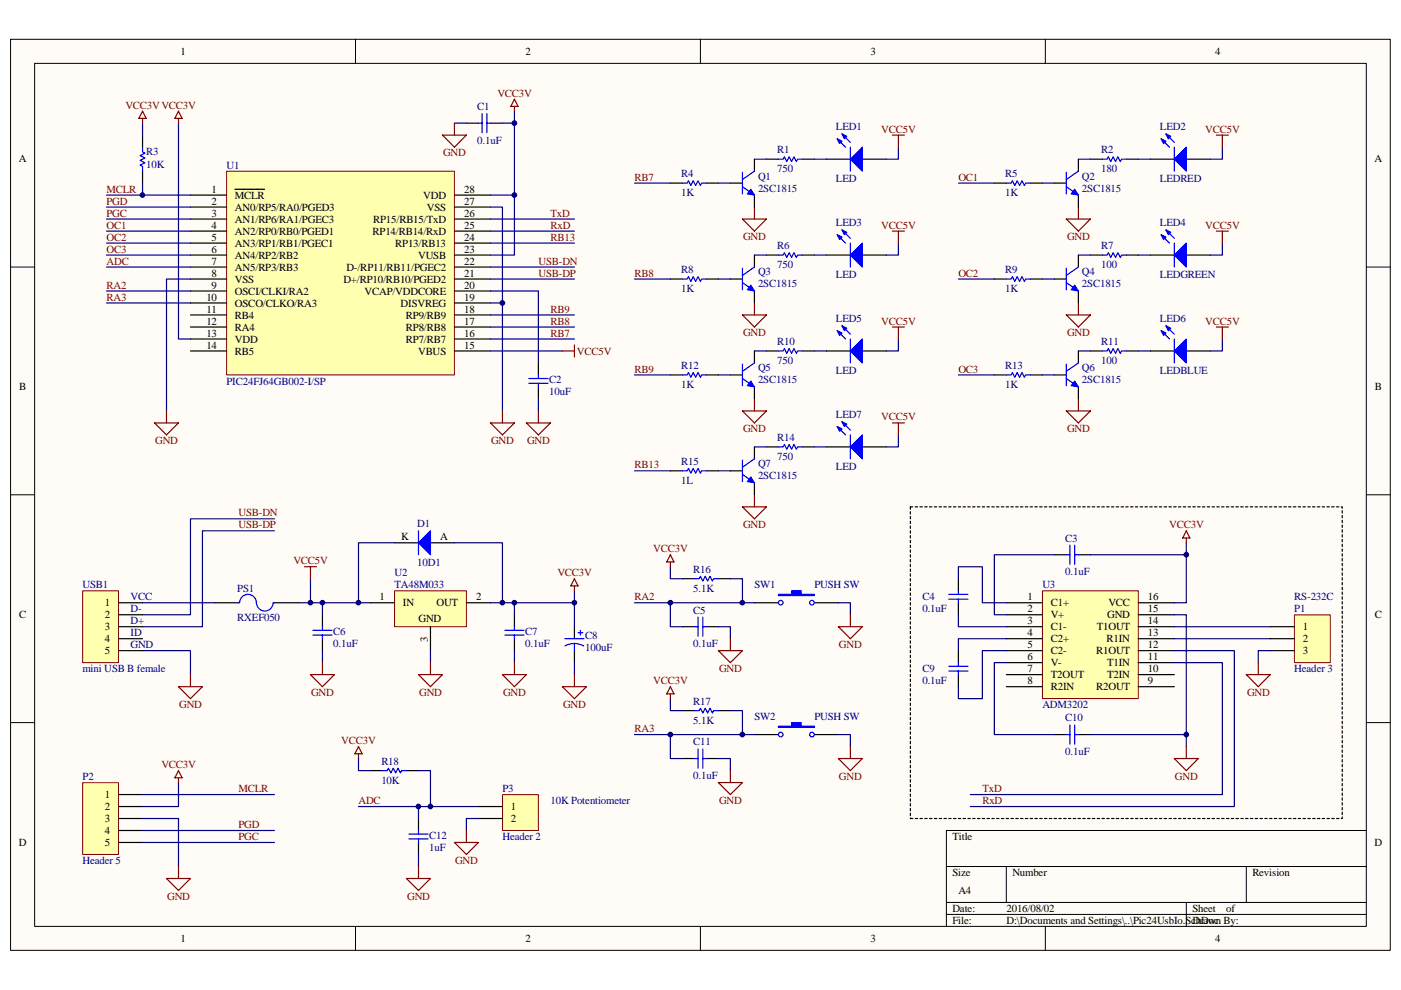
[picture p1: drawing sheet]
<svg xmlns="http://www.w3.org/2000/svg" width="297mm" height="210mm" viewBox="0 0 297 210" stroke-linecap="round" stroke-linejoin="round" font-family="sans-serif">
<path d="M2.3 8.4h292.5v193.2h-292.5z" fill="#fffcf8"/>
<path d="M2.2 8.3h292.6v193.3h-292.6z" fill="none" stroke="#000" stroke-width=".21"/>
<path d="M7.4 13.5h282.3v183h-282.3z" fill="#fffcf8"/>
<g fill="none" stroke="#000" stroke-width=".21">
<path d="M7.3 13.4h282.4v183.1h-282.4zM75.4 8.3v5.1M148.5 8.3v5.1M221.6 8.3v5.1M2.2 56.6h5.1M289.7 56.6h5.1M2.2 104.9h5.1M289.7 104.9h5.1M2.2 153.3h5.1M289.7 153.3h5.1M289.7 176.1h-89v20.4M75.4 196.5v5.1"/>
<path d="M148.5 196.5v5.1M200.7 183.8h89M200.7 191.4h89M200.7 194h89M213.4 183.8v7.6M221.6 196.5v5.1M251.5 191.4v5.1M264.2 183.8v7.6"/>
</g>
<path d="M17.5 166h7.6v15.2h-7.6z" fill="#ffffb0"/>
<path d="M17.5 166h7.6v15.2h-7.6z" fill="none" stroke="#800000" stroke-width=".21"/>
<g fill="none" stroke="#000" stroke-width=".25">
<path d="M30.2 28.7v2.5M30.2 36.3v2.5M98.9 26.1h2.5M104 26.1h2.5M142.1 38.8h2.6M149.8 38.8h2.5M162.5 33.8h2.5M170.1 33.8h2.6M175.2 33.8h5.1M182.8 33.8h5.1M142.1 59.2h2.6M149.8 59.2h2.5"/>
<path d="M162.5 54.1h2.5M170.1 54.1h2.6M175.2 54.1h5.1M182.8 54.1h5.1M114.1 77v2.5M142.1 79.5h2.6M149.8 79.5h2.5M162.5 74.4h2.5M170.1 74.4h2.6M175.2 74.4h5.1M182.8 74.4h5.1M114.1 82.1v2.5"/>
<path d="M144.7 122.7h2.5M144.7 132.9h2.5M149.8 132.9h2.5M152.3 122.7h2.6M160 127.8h5M172.7 127.8h5.1M144.7 150.7h2.5M152.3 150.7h2.6M160 155.8h5M172.7 155.8h5.1M25.1 168.5h5.1M25.1 171.1h5.1"/>
<path d="M25.1 173.6h5.1M25.1 176.1h5.1M25.1 178.7h5.1M144.7 160.9h2.5M149.8 160.9h2.5"/>
</g>
<g fill="none" stroke="#000080" stroke-width=".25">
<path d="M30.2 26.1v2.6M30.2 38.8v2.6M37.8 26.1v45.8h2.6M96.3 26.1h2.6M109.1 23.6v17.8M134.5 38.8h7.6M152.3 38.8h2.6M160 33.8h2.5M172.7 33.8h2.5M190.5 31.2v2.6h-2.6M22.6 54.1h17.8M22.6 46.5h17.8"/>
<path d="M22.6 43.9h17.8M22.6 41.4h17.8M22.6 49h17.8M22.6 51.6h17.8M40.4 59.2h-5.1v28M104 43.9h2.5v43.3M134.5 59.2h7.6M152.3 59.2h2.6M160 54.1h2.5M172.7 54.1h2.5M190.5 51.6v2.5h-2.6M22.6 61.7h17.8"/>
<path d="M22.6 64.3h17.8M104 61.7h10.1v15.3M104 66.8h17.8M134.5 79.5h7.6M152.3 79.5h2.6M160 74.4h2.5M172.7 74.4h2.5M190.5 71.9v2.5h-2.6M114.1 84.6v2.6M134.5 127.8h25.5M142.1 127.8v5.1h2.6M142.1 120.2v2.5h2.6"/>
<path d="M152.3 132.9h2.6v2.6M154.9 122.7h2.5v5.1M177.8 127.8h2.5v2.6M134.5 155.8h25.5M142.1 155.8v5.1h2.6M142.1 148.2v2.5h2.6M154.9 150.7h2.5v5.1M177.8 155.8h2.5v2.5M30.2 173.6h7.6v10.2M30.2 178.7h28M30.2 176.1h28M30.2 168.5h28"/>
<path d="M37.8 166v5.1h-7.6M152.3 160.9h2.6v2.5"/>
</g>
<g fill="none" stroke="#800000" stroke-width=".25">
<path d="M93.8 28.7h5.1l-2.6 2.5zM96.3 26.1v2.6M109.1 21l.7 1.6h-1.5zM109.1 22.6v1M157.4 46.5h5.1l-2.5 2.5zM160 43.9v2.6M157.4 66.8h5.1l-2.5 2.6zM160 64.3v2.5M32.8 89.7h5l-2.5 2.5zM35.3 87.2v2.5M104 89.7h5.1l-2.6 2.5zM106.5 87.2v2.5"/>
<path d="M111.6 89.7h5.1l-2.6 2.5zM114.1 87.2v2.5M157.4 87.2h5.1l-2.5 2.5zM160 84.6v2.6M152.3 138h5.1l-2.5 2.5zM154.9 135.5v2.5M177.8 132.9h5l-2.5 2.6zM180.3 130.4v2.5M180.3 158.3v2.6M152.3 166h5.1l-2.5 2.5zM154.9 163.4v2.6M177.8 160.9h5l-2.5 2.5z"/>
<path d="M35.3 186.3h5.1l-2.6 2.6zM37.8 183.8v2.5"/>
</g>
<g fill="none" stroke="#00f" stroke-width=".25">
<path d="M30.2 31.2v1l.5 .3-1 .5 1 .5-1 .5 1 .5-1 .5 .5 .3v1M101.4 26.1h.8M102.2 24.1v4.1M103.2 24.1v4.1M103.2 26.1h.8M144.7 38.8h1l.3-.5 .5 1 .5-1 .5 1 .5-1 .5 1 .3-.5h1M165 33.8h1l.3-.5 .5 1 .5-1 .5 1 .5-1 .5 1 .3-.5h1M177.5 29.4l1.8 1.8M178.5 28.4l1.8 1.8M180.3 31.2v5.1M144.7 59.2h1l.3-.5 .5 1 .5-1 .5 1 .5-1 .5 1 .3-.5h1M165 54.1h1l.3-.5 .5 1 .5-1 .5 1 .5-1 .5 1 .3-.5h1"/>
<path d="M177.5 49.8l1.8 1.8M178.5 48.8l1.8 1.7M180.3 51.6v5M114.1 79.5v.8M144.7 79.5h1l.3-.5 .5 1 .5-1 .5 1 .5-1 .5 1 .3-.5h1M165 74.4h1l.3-.5 .5 1.1 .5-1.1 .5 1.1 .5-1.1 .5 1.1 .3-.6h1M177.5 70.1l1.8 1.8M178.5 69.1l1.8 1.8M180.3 71.9v5.1M112.1 81.3h4.1M112.1 80.3h4.1M114.1 81.3v.8"/>
<path d="M147.2 122.7h1l.3-.5 .5 1.1 .5-1.1 .5 1.1 .5-1.1 .5 1.1 .3-.6h1M147.2 132.9h.8M148 130.9v4.1M149 130.9v4.1M149 132.9h.8M147.2 150.7h1l.3-.5 .5 1 .5-1 .5 1 .5-1 .5 1 .3-.5h1M148 158.9v4M149 158.9v4M147.2 160.9h.8M149 160.9h.8"/>
<circle cx="165.5" cy="127.8" r=".5"/>
<circle cx="172.1" cy="127.8" r=".49"/>
<circle cx="165.5" cy="155.8" r=".5"/>
<circle cx="172.1" cy="155.8" r=".49"/>
</g>
<g fill="#00f" stroke="#00f" stroke-width=".25">
<path d="M180.3 33.8l2.5-2.6v5.1z"/>
<path d="M177.5 29.4l1 .6-.5 .5z"/>
<path d="M178.5 28.4l1 .5-.5 .5z"/>
<path d="M180.3 54.1l2.5-2.5v5z"/>
<path d="M177.5 49.8l1 .5-.5 .5z"/>
<path d="M178.5 48.8l1 .5-.5 .5z"/>
<path d="M180.3 74.4l2.5-2.5v5.1z"/>
<path d="M177.5 70.1l1 .5-.5 .5z"/>
<path d="M178.5 69.1l1 .5-.5 .5z"/>
<path d="M165 126.1h2.8v-.8h2.1v.8h2.8v.2h-7.7z" fill-rule="evenodd"/>
<path d="M165 154h2.8v-.7h2.1v.7h2.8v.3h-7.7z" fill-rule="evenodd"/>
</g>
<path d="M48.1 36.3h48.2v43.2h-48.2z" fill="#ffffb0"/>
<path d="M48 36.3h48.3v43.2h-48.3z" fill="none" stroke="#800000" stroke-width=".21"/>
<g fill="none" stroke="#000" stroke-width=".25">
<path d="M40.4 41.4h7.6M40.4 43.9h7.6M40.4 46.5h7.6M40.4 49h7.6M40.4 51.6h7.6M40.4 54.1h7.6M40.4 56.6h7.6M40.4 59.2h7.6M49.8 40.2h6.3M96.3 41.4h7.7M96.3 43.9h7.7M96.3 46.5h7.7"/>
<path d="M96.3 49h7.7M96.3 51.6h7.7M96.3 54.1h7.7M96.3 56.6h7.7M96.3 59.2h7.7M40.4 61.7h7.6M40.4 64.3h7.6M40.4 66.8h7.6M40.4 69.4h7.6M40.4 71.9h7.6M40.4 74.4h7.6M96.3 61.7h7.7"/>
<path d="M96.3 64.3h7.7M96.3 66.8h7.7M96.3 69.4h7.7M96.3 71.9h7.7M96.3 74.4h7.7M68.4 130.4v2.5M68.4 135.5v2.5M121.8 132.9v2.6M121.8 138v2.5"/>
</g>
<path d="M104 56.6h17.8M104 59.2h17.8M104 49h17.8M104 46.5h17.8M109.1 41.4v12.7h-5.1M104 64.3h2.5M104 74.4h15.2M58.2 112.6h-15.3v20.3h-12.7M58.2 110h-17.8v20.4h-10.2M30.2 138h10.2v5.1M63.3 127.8h15.2M65.8 122.7v5.1" fill="none" stroke="#000080" stroke-width=".25"/>
<path d="M30.2 23.6l.8 1.5h-1.6zM30.2 25.1v1M37.8 23.6l.8 1.5h-1.5zM37.8 25.1v1M119.2 74.4h2.6M121.8 73.2v2.5M64.6 120.2h2.5M65.8 120.2v2.5M37.8 145.6h5.1l-2.5 2.6zM40.4 143.1v2.5" fill="none" stroke="#800000" stroke-width=".25"/>
<path d="M66.3 134.7h4.1M66.3 133.7h4.1M68.4 132.9v.8M68.4 134.7v.8M119.8 135.5h4M121.8 136.5l.8 .1 1.2 .4M121.8 136.5l-.8 .1-1.2 .4M121.8 136.5v1.5M122.6 134.2h1M123.1 133.7v1" fill="none" stroke="#00f" stroke-width=".25"/>
<path d="M83.7 125.3h15.2v7.6h-15.2z" fill="#ffffb0"/>
<path d="M83.6 125.3h15.3v7.6h-15.3z" fill="none" stroke="#800000" stroke-width=".21"/>
<path d="M83.6 115.1h5.1M91.3 115.1h5M45.5 127.8h5.1M58.2 127.8h5.1M78.5 127.8h5.1M91.3 132.9v5.1M98.9 127.8h5.1M109.1 130.4v2.5M109.1 135.5v2.5" fill="none" stroke="#000" stroke-width=".25"/>
<path d="M68.4 127.8v2.6M68.4 138v2.5M91.3 138v2.5M106.5 127.8h15.3M109.1 127.8v2.6M109.1 138v2.5M121.8 125.3v7.6M121.8 140.5v2.6" fill="none" stroke="#000080" stroke-width=".25"/>
<path d="M121.8 124.3v1M121.8 122.7l.8 1.6h-1.6zM65.8 143.1h5.1l-2.5 2.5zM68.4 140.5v2.6M88.7 143.1h5.1l-2.5 2.5zM91.3 140.5v2.6M106.5 143.1h5.1l-2.5 2.5zM109.1 140.5v2.6M119.2 145.6h5.1l-2.5 2.6zM121.8 143.1v2.5" fill="none" stroke="#800000" stroke-width=".25"/>
<path d="M88.7 115.1l2.6-2.5v5.1z" fill="#00f" stroke="#00f" stroke-width=".25"/>
<path d="M88.7 112.6v5.1M50.6 127.8h.2M50.8 127.8a1.77 1.77 0 0 1 1.8-1.7 1.77 1.77 0 0 1 1.8 1.8v-.1M54.4 127.8a1.77 1.77 0 0 0 1.7 1.8 1.77 1.77 0 0 0 1.8-1.7M57.9 127.8h.3M107 134.7h4.1M107 133.7h4.1M109.1 132.9v.8M109.1 134.7v.8" fill="none" stroke="#00f" stroke-width=".25"/>
<path d="M17.5 125.3h7.6v15.2h-7.6z" fill="#ffffb0"/>
<path d="M17.5 125.3h7.6v15.2h-7.6z" fill="none" stroke="#800000" stroke-width=".21"/>
<g fill="none" stroke="#000" stroke-width=".25">
<path d="M154.9 38.8h2.5M160 33.8v2.5M210.8 38.8h2.6M218.5 38.8h2.5M223.5 38.8h2.6M228.6 33.8v2.5M231.2 33.8h2.5M238.8 33.8h2.5M243.9 33.8h5.1M251.5 33.8h5.1M154.9 59.2h2.5M160 41.4v2.5"/>
<path d="M160 54.1v2.5M210.8 59.2h2.6M218.5 59.2h2.5M223.5 59.2h2.6M228.6 41.4v2.5M228.6 54.1v2.5M231.2 54.1h2.5M238.8 54.1h2.5M243.9 54.1h5.1M251.5 54.1h5.1M154.9 79.5h2.5M160 61.7v2.6"/>
<path d="M160 74.4v2.6M210.8 79.5h2.6M218.5 79.5h2.5M223.5 79.5h2.6M228.6 61.7v2.6M228.6 74.4v2.6M231.2 74.4h2.5M238.8 74.4h2.5M243.9 74.4h5.1M251.5 74.4h5.1M142.1 99.9h2.6M149.8 99.9h2.5"/>
<path d="M154.9 99.9h2.5M160 82.1v2.5M160 94.8v2.5M162.5 94.8h2.5M170.1 94.8h2.6M175.2 94.8h5.1M182.8 94.8h5.1M228.6 82.1v2.5M160 102.4v2.5M25.1 127.8h5.1M25.1 130.4h5.1M25.1 132.9h5.1"/>
<path d="M25.1 135.5h5.1M25.1 138h5.1M78.5 163.4h2.6M86.2 163.4h2.5M88.7 173.6v2.5M88.7 178.7v2.5"/>
</g>
<g fill="none" stroke="#000080" stroke-width=".25">
<path d="M203.2 38.8h7.6M221 38.8h2.5M228.6 33.8h2.6M241.3 33.8h2.6M259.2 31.2v2.6h-2.6M22.6 56.6h17.8M104 51.6h17.8M203.2 59.2h7.6M221 59.2h2.5M228.6 54.1h2.6M241.3 54.1h2.6M259.2 51.6v2.5h-2.6"/>
<path d="M104 71.9h17.8M104 69.4h17.8M203.2 79.5h7.6M221 79.5h2.5M228.6 74.4h2.6M241.3 74.4h2.6M259.2 71.9v2.5h-2.6M134.5 99.9h7.6M152.3 99.9h2.6M160 94.8h2.5M172.7 94.8h2.5M190.5 92.2v2.6h-2.6"/>
<path d="M83.6 115.1h-7.6v12.7M96.3 115.1h10.2v12.7h-2.5M30.2 127.8h15.3M76 171.1h25.4M88.7 171.1v2.5M88.7 181.2v2.6"/>
</g>
<g fill="none" stroke="#800000" stroke-width=".25">
<path d="M189.2 28.7h2.5M190.5 28.7v2.5M257.9 28.7h2.5M259.2 28.7v2.5M189.2 49h2.5M190.5 49v2.6M226.1 46.5h5.1l-2.6 2.5zM228.6 43.9v2.6M257.9 49h2.5M259.2 49v2.6M189.2 69.4h2.5M190.5 69.4v2.5"/>
<path d="M226.1 66.8h5.1l-2.6 2.6zM228.6 64.3v2.5M257.9 69.4h2.5M259.2 69.4v2.5M189.2 89.7h2.5M190.5 89.7v2.5M226.1 87.2h5.1l-2.6 2.5zM228.6 84.6v2.6M157.4 107.5h5.1l-2.5 2.5zM160 104.9v2.6M37.8 163.4l.8 1.6h-1.5zM37.8 165v1"/>
<path d="M86.2 186.3h5.1l-2.6 2.6zM88.7 183.8v2.5"/>
</g>
<g fill="none" stroke="#00f" stroke-width=".25">
<path d="M157.4 39.6l2.6 1.8M157.4 36.6v4.5M160 36.3l-2.6 1.8M213.4 38.8h1l.2-.5 .6 1 .5-1 .5 1 .5-1 .5 1 .2-.5h1.1M226.1 39.6l2.5 1.8M226.1 36.6v4.5M228.6 36.3l-2.5 1.8M233.7 33.8h1l.3-.5 .5 1 .5-1 .5 1 .5-1 .5 1 .3-.5h1M246.2 29.4l1.8 1.8M247.2 28.4l1.8 1.8M249 31.2v5.1M157.4 56.9v4.6"/>
<path d="M157.4 59.9l2.6 1.8M160 56.6l-2.6 1.8M213.4 59.2h1l.2-.5 .6 1 .5-1 .5 1 .5-1 .5 1 .2-.5h1.1M226.1 56.9v4.6M226.1 59.9l2.5 1.8M228.6 56.6l-2.5 1.8M233.7 54.1h1l.3-.5 .5 1 .5-1 .5 1 .5-1 .5 1 .3-.5h1M246.2 49.8l1.8 1.8M247.2 48.8l1.8 1.7M249 51.6v5M157.4 77.2v4.6M160 77l-2.6 1.8"/>
<path d="M213.4 79.5h1l.2-.5 .6 1 .5-1 .5 1 .5-1 .5 1 .2-.5h1.1M226.1 77.2v4.6M228.6 77l-2.5 1.8M233.7 74.4h1l.3-.5 .5 1.1 .5-1.1 .5 1.1 .5-1.1 .5 1.1 .3-.6h1M246.2 70.1l1.8 1.8M247.2 69.1l1.8 1.8M249 71.9v5.1M144.7 99.9h1l.3-.5 .5 1 .5-1 .5 1 .5-1 .5 1 .3-.5h1M157.4 97.6v4.6M157.4 80.3l2.6 1.8M160 97.3l-2.6 1.8M165 94.8h1l.3-.5 .5 1 .5-1 .5 1 .5-1 .5 1 .3-.5h1"/>
<path d="M177.5 90.5l1.8 1.7M178.5 89.5l1.8 1.7M180.3 92.2v5.1M226.1 80.3l2.5 1.8M157.4 100.6l2.6 1.8M81.1 163.4h1l.3-.5 .5 1.1 .5-1.1 .5 1.1 .5-1.1 .5 1.1 .3-.6h1M86.7 176.9h4.1M86.7 177.9h4.1M88.7 176.1v.8M88.7 177.9v.8"/>
</g>
<g fill="#00f" stroke="#00f" stroke-width=".25">
<path d="M249 33.8l2.5-2.6v5.1z"/>
<path d="M246.2 29.4l1 .6-.5 .5z"/>
<path d="M247.2 28.4l1 .5-.5 .5z"/>
<path d="M249 54.1l2.5-2.5v5z"/>
<path d="M246.2 49.8l1 .5-.5 .5z"/>
<path d="M247.2 48.8l1 .5-.5 .5z"/>
<path d="M249 74.4l2.5-2.5v5.1z"/>
<path d="M246.2 70.1l1 .5-.5 .5z"/>
<path d="M247.2 69.1l1 .5-.5 .5z"/>
<path d="M180.3 94.8l2.5-2.6v5.1z"/>
<path d="M177.5 90.5l1 .5-.5 .5z"/>
<path d="M178.5 89.5l1 .5-.5 .5z"/>
</g>
<g fill="#00f" stroke="#00f" stroke-width=".21">
<path d="M159.2 40.1l.8 1.3-1.6-.3z"/>
<path d="M159.2 60.5l.8 1.2-1.6-.2z"/>
<path d="M159.2 80.8l.8 1.3-1.6-.3z"/>
<path d="M159.2 101.1l.8 1.3-1.6-.2z"/>
<path d="M227.9 40.1l.7 1.3-1.5-.3z"/>
<path d="M227.9 60.5l.7 1.2-1.5-.2z"/>
<path d="M227.9 80.8l.7 1.3-1.5-.3z"/>
</g>
<path d="M106.6 168.6h7.5v7.5h-7.5z" fill="#ffffb0"/>
<path d="M106.5 168.6h7.6v7.5h-7.6z" fill="none" stroke="#800000" stroke-width=".21"/>
<path d="M101.4 171.1h5.1M101.4 173.6h5.1" fill="none" stroke="#000" stroke-width=".25"/>
<path d="M88.7 163.4h2.6v7.7M101.4 173.6h-2.5v2.5" fill="none" stroke="#000080" stroke-width=".25"/>
<path d="M96.3 178.7h5.1l-2.5 2.5zM98.9 176.1v2.6" fill="none" stroke="#800000" stroke-width=".25"/>
<path d="M221 125.3h20.3v22.9h-20.3z" fill="#ffffb0"/>
<path d="M221 125.3h20.3v22.9h-20.3z" fill="none" stroke="#800000" stroke-width=".21"/>
<g fill="none" stroke="#000" stroke-width=".25">
<path d="M223.5 117.7h2.6M228.6 117.7h2.6M203.2 122.7v2.6M203.2 127.8v2.6M203.2 138v2.5M213.4 135.5h7.6M213.4 138h7.6M213.4 132.9h7.6M213.4 127.8h7.6M213.4 130.4h7.6M241.3 135.5h7.7M241.3 138h7.7"/>
<path d="M241.3 132.9h7.7M241.3 127.8h7.7M241.3 130.4h7.7M203.2 143.1v2.5M213.4 143.1h7.6M213.4 140.5h7.6M213.4 145.6h7.6M223.5 155.8h2.6M228.6 155.8h2.6M241.3 143.1h7.7M241.3 140.5h7.7M241.3 145.6h7.7"/>
</g>
<g fill="none" stroke="#000080" stroke-width=".25">
<path d="M223.5 117.7h-12.7v12.7h2.6M251.5 115.1v12.7h-2.5M203.2 130.4v2.5h10.2M203.2 122.7v-2.5h5.1v7.6h5.1M213.4 135.5h-10.2v2.5M213.4 138h-5.1v10.2h-5.1v-2.6M249 130.4h2.5v27.9M249 138h12.7v33.1h-56M249 132.9h20.3M249 135.5h20.3M213.4 140.5h-2.6v15.3h12.7M231.2 155.8h20.3"/>
<path d="M249 140.5h10.2v28h-53.5"/>
</g>
<g fill="none" stroke="#00f" stroke-width=".25">
<path d="M226.1 117.7h.7M226.8 115.6v4.1M227.9 115.6v4.1M227.9 117.7h.7M201.2 127.1h4M201.2 126.1h4M203.2 125.3v.8M203.2 127.1v.7M201.2 142.3h4M201.2 141.3h4M203.2 140.5v.8M203.2 142.3v.8"/>
<path d="M226.1 155.8h.7M226.8 153.8v4M227.9 153.8v4M227.9 155.8h.7"/>
</g>
<path d="M274.5 130.4h7.5v10.1h-7.5z" fill="#ffffb0"/>
<path d="M274.4 130.4h7.6v10.1h-7.6z" fill="none" stroke="#800000" stroke-width=".21"/>
<path d="M269.3 132.9h5.1M269.3 135.5h5.1M269.3 138h5.1" fill="none" stroke="#000" stroke-width=".25"/>
<path d="M106.5 26.1h2.6M104 41.4h5.1M231.2 117.7h20.3M269.3 138h-2.5v2.5M76 160.9v2.5h2.5" fill="none" stroke="#000080" stroke-width=".25"/>
<path d="M142.1 117.7l.8 1.5h-1.5zM142.1 119.2v1M251.5 114.1v1M251.5 112.6l.8 1.5h-1.5zM76 158.3l.8 1.6h-1.6zM76 159.9v1M142.1 147.2v1M142.1 145.6l.8 1.6h-1.5zM251.5 158.3v2.6M264.2 143.1h5.1l-2.5 2.5zM266.8 140.5v2.6M249 160.9h5.1l-2.6 2.5z" fill="none" stroke="#800000" stroke-width=".25"/>
<path d="M193 107.5v66.1M193 107.5h91.6v66.1h-91.6" fill="none" stroke="#000" stroke-width=".25" stroke-dasharray=".5 .5"/>
<g fill="#000080" stroke="#000080" stroke-width=".21">
<circle cx="30.2" cy="41.4" r=".49"/>
<circle cx="65.8" cy="127.8" r=".5"/>
<circle cx="68.4" cy="127.8" r=".49"/>
<circle cx="76" cy="127.8" r=".5"/>
<circle cx="88.7" cy="171.1" r=".49"/>
<circle cx="91.3" cy="171.1" r=".5"/>
<circle cx="106.5" cy="127.8" r=".5"/>
<circle cx="106.5" cy="64.3" r=".5"/>
<circle cx="109.1" cy="127.8" r=".5"/>
<circle cx="109.1" cy="41.4" r=".5"/>
<circle cx="109.1" cy="26.1" r=".5"/>
<circle cx="121.8" cy="127.8" r=".5"/>
<circle cx="142.1" cy="155.8" r=".49"/>
<circle cx="142.1" cy="127.8" r=".49"/>
<circle cx="157.4" cy="155.8" r=".49"/>
<circle cx="157.4" cy="127.8" r=".49"/>
<circle cx="251.5" cy="155.8" r=".49"/>
<circle cx="251.5" cy="117.7" r=".49"/>
</g>
<g font-size="2.3">
<text x="38.3" y="11.6">1</text>
<text x="111.4" y="11.6">2</text>
<text x="184.5" y="11.6">3</text>
<text x="257.7" y="11.6">4</text>
<text x="4" y="34.5">A</text>
<text x="291.4" y="34.5">A</text>
<text x="44.9" y="40.9">1</text>
<text x="98.4" y="40.9">28</text>
<text x="44.9" y="43.4">2</text>
<text x="44.9" y="46">3</text>
<text x="49.8" y="42.1">MCLR</text>
<text x="49.8" y="44.7">AN0/RP5/RA0/PGED3</text>
<text x="49.8" y="47.2">AN1/RP6/RA1/PGEC3</text>
<text x="79.1" y="47.2">RP15/RB15/TxD</text>
<text x="89.7" y="42.1">VDD</text>
<text x="90.5" y="44.7">VSS</text>
<text x="98.4" y="46">26</text>
<text x="98.4" y="43.4">27</text>
<text x="44.9" y="48.5">4</text>
<text x="44.9" y="51">5</text>
<text x="44.9" y="53.6">6</text>
<text x="49.8" y="49.8">AN2/RP0/RB0/PGED1</text>
<text x="49.8" y="52.3">AN3/RP1/RB1/PGEC1</text>
<text x="79" y="49.8">RP14/RB14/RxD</text>
<text x="83.8" y="52.3">RP13/RB13</text>
<text x="98.4" y="51">24</text>
<text x="98.4" y="48.5">25</text>
<text x="98.4" y="53.6">23</text>
<text x="44.9" y="56.1">7</text>
<text x="44.9" y="58.7">8</text>
<text x="49.8" y="54.9">AN4/RP2/RB2</text>
<text x="49.8" y="57.4">AN5/RP3/RB3</text>
<text x="49.8" y="59.9">VSS</text>
<text x="72.8" y="59.9">D+/RP10/RB10/PGED2</text>
<text x="73.4" y="57.4">D-/RP11/RB11/PGEC2</text>
<text x="88.7" y="54.9">VUSB</text>
<text x="98.4" y="58.7">21</text>
<text x="98.4" y="56.1">22</text>
<text x="43.7" y="63.8">10</text>
<text x="44.9" y="61.2">9</text>
<text x="49.8" y="62.5">OSCI/CLKI/RA2</text>
<text x="49.8" y="65">OSCO/CLKO/RA3</text>
<text x="77.3" y="62.5">VCAP/VDDCORE</text>
<text x="84.9" y="65">DISVREG</text>
<text x="98.4" y="63.8">19</text>
<text x="98.4" y="61.2">20</text>
<text x="43.7" y="66.3">11</text>
<text x="43.7" y="68.8">12</text>
<text x="43.7" y="71.4">13</text>
<text x="49.8" y="67.6">RB4</text>
<text x="49.8" y="70.1">RA4</text>
<text x="86.1" y="67.6">RP9/RB9</text>
<text x="86.1" y="70.1">RP8/RB8</text>
<text x="98.4" y="66.3">18</text>
<text x="98.4" y="68.8">17</text>
<text x="98.4" y="71.4">16</text>
<text x="43.7" y="73.9">14</text>
<text x="49.8" y="72.7">VDD</text>
<text x="49.8" y="75.2">RB5</text>
<text x="86.1" y="72.7">RP7/RB7</text>
<text x="88.7" y="75.2">VBUS</text>
<text x="98.4" y="73.9">15</text>
<text x="4" y="82.8">B</text>
<text x="291.5" y="82.8">B</text>
<text x="85.1" y="114.6">K</text>
<text x="93.3" y="114.6">A</text>
<text x="4" y="131.1">C</text>
<text x="22.2" y="128.6">1</text>
<text x="22.2" y="131.1">2</text>
<text x="80.5" y="127.3">1</text>
<text x="85.4" y="128.6">IN</text>
<text x="88.7" y="131.9">GND</text>
<text x="92.5" y="128.6">OUT</text>
<text x="100.9" y="127.3">2</text>
<text x="217.8" y="127.3">1</text>
<text x="217.8" y="129.9">2</text>
<text x="222.8" y="128.6">C1+</text>
<text x="222.8" y="131.1">V+</text>
<text x="234.7" y="131.1">GND</text>
<text x="235" y="128.6">VCC</text>
<text x="243.4" y="127.3">16</text>
<text x="243.4" y="129.9">15</text>
<text x="291.5" y="131.1">C</text>
<text x="22.2" y="133.7">3</text>
<text x="22.2" y="136.2">4</text>
<text x="90.7" y="136.1" transform="rotate(-90 90.7 136.1)">3</text>
<text x="217.8" y="135">4</text>
<text x="217.8" y="132.4">3</text>
<text x="217.8" y="137.5">5</text>
<text x="222.8" y="136.2">C2+</text>
<text x="222.8" y="133.7">C1-</text>
<text x="232.5" y="133.7">T1OUT</text>
<text x="234.6" y="136.2">R1IN</text>
<text x="243.4" y="132.4">14</text>
<text x="243.4" y="137.5">12</text>
<text x="243.4" y="135">13</text>
<text x="276.2" y="133.7">1</text>
<text x="276.2" y="136.2">2</text>
<text x="22.2" y="138.8">5</text>
<text x="217.8" y="142.6">7</text>
<text x="217.8" y="140">6</text>
<text x="222.8" y="143.8">T2OUT</text>
<text x="222.8" y="138.8">C2-</text>
<text x="222.8" y="141.3">V-</text>
<text x="232.4" y="138.8">R1OUT</text>
<text x="234.7" y="143.8">T2IN</text>
<text x="234.7" y="141.3">T1IN</text>
<text x="243.4" y="142.6">10</text>
<text x="243.4" y="140">11</text>
<text x="276.2" y="138.8">3</text>
<text x="217.8" y="145.1">8</text>
<text x="222.8" y="146.4">R2IN</text>
<text x="232.4" y="146.4">R2OUT</text>
<text x="243.4" y="145.1">9</text>
<text x="22.2" y="169.3">1</text>
<text x="22.2" y="171.8">2</text>
<text x="108.3" y="171.8">1</text>
<text x="4" y="179.4">D</text>
<text x="22.2" y="174.4">3</text>
<text x="22.2" y="176.9">4</text>
<text x="22.2" y="179.5">5</text>
<text x="108.3" y="174.4">2</text>
<text x="201.9" y="178.1">Title</text>
<text x="291.4" y="179.4">D</text>
<text x="201.9" y="185.8">Size</text>
<text x="214.6" y="185.8">Number</text>
<text x="265.5" y="185.8">Revision</text>
<text x="203.2" y="189.6">A4</text>
<text x="201.9" y="193.4">Date:</text>
<text x="201.9" y="195.9">File:</text>
<text x="213.4" y="193.4">2016/08/02</text>
<text x="213.4" y="195.9">D:\Documents and Settings\..\Pic24UsbIo.SchDoc</text>
<text x="252.8" y="195.9">Drawn By:</text>
<text x="252.8" y="193.4">Sheet</text>
<text x="259.9" y="193.4">of</text>
<text x="38.3" y="199.8">1</text>
<text x="111.4" y="199.8">2</text>
<text x="184.5" y="199.8">3</text>
<text x="257.7" y="199.8">4</text>
</g>
<g font-size="2.3" fill="#800000">
<text x="26.6" y="23.1">VCC3VVCC3V</text>
<text x="105.4" y="20.5">VCC3V</text>
<text x="186.8" y="28.2">VCC5V</text>
<text x="255.5" y="28.2">VCC5V</text>
<text x="94" y="33.2">GND</text>
<text x="22.6" y="40.9">MCLR</text>
<text x="134.5" y="38.3">RB7</text>
<text x="203.2" y="38.3">OC1</text>
<text x="22.6" y="43.4">PGD</text>
<text x="22.6" y="46">PGC</text>
<text x="116.7" y="46">TxD</text>
<text x="22.6" y="48.5">OC1</text>
<text x="22.6" y="53.6">OC3</text>
<text x="22.6" y="51">OC2</text>
<text x="116.7" y="48.5">RxD</text>
<text x="116.7" y="51">RB13</text>
<text x="157.5" y="51">GND</text>
<text x="186.8" y="48.5">VCC5V</text>
<text x="226.2" y="51">GND</text>
<text x="255.5" y="48.5">VCC5V</text>
<text x="22.6" y="56.1">ADC</text>
<text x="114.2" y="56.1">USB-DN</text>
<text x="114.2" y="58.7">USB-DP</text>
<text x="134.5" y="58.7">RB8</text>
<text x="203.2" y="58.7">OC2</text>
<text x="22.6" y="61.2">RA2</text>
<text x="22.6" y="63.8">RA3</text>
<text x="116.7" y="66.3">RB9</text>
<text x="116.7" y="68.8">RB8</text>
<text x="116.7" y="71.4">RB7</text>
<text x="157.5" y="71.3">GND</text>
<text x="186.8" y="68.8">VCC5V</text>
<text x="226.2" y="71.3">GND</text>
<text x="255.5" y="68.8">VCC5V</text>
<text x="122.3" y="75.2">VCC5V</text>
<text x="134.5" y="79">RB9</text>
<text x="203.2" y="79">OC3</text>
<text x="186.8" y="89.2">VCC5V</text>
<text x="32.9" y="94.2">GND</text>
<text x="104.1" y="94.2">GND</text>
<text x="111.8" y="94.2">GND</text>
<text x="157.5" y="91.7">GND</text>
<text x="226.2" y="91.7">GND</text>
<text x="134.5" y="99.4">RB13</text>
<text x="50.6" y="109.5">USB-DN</text>
<text x="50.6" y="112.1">USB-DP</text>
<text x="157.5" y="112">GND</text>
<text x="247.9" y="112.1">VCC3V</text>
<text x="62.2" y="119.7">VCC5V</text>
<text x="138.5" y="117.2">VCC3V</text>
<text x="118.2" y="122.2">VCC3V</text>
<text x="134.5" y="127.3">RA2</text>
<text x="177.9" y="137.5">GND</text>
<text x="152.5" y="142.5">GND</text>
<text x="66" y="147.6">GND</text>
<text x="88.9" y="147.6">GND</text>
<text x="106.7" y="147.6">GND</text>
<text x="138.5" y="145.1">VCC3V</text>
<text x="264.4" y="147.6">GND</text>
<text x="38" y="150.2">GND</text>
<text x="119.4" y="150.2">GND</text>
<text x="134.5" y="155.3">RA3</text>
<text x="72.4" y="157.8">VCC3V</text>
<text x="34.2" y="162.9">VCC3V</text>
<text x="177.9" y="165.4">GND</text>
<text x="249.1" y="165.4">GND</text>
<text x="50.6" y="168">MCLR</text>
<text x="76" y="170.6">ADC</text>
<text x="152.5" y="170.5">GND</text>
<text x="208.3" y="170.6">RxD</text>
<text x="208.3" y="168">TxD</text>
<text x="50.6" y="178.2">PGC</text>
<text x="50.6" y="175.6">PGD</text>
<text x="96.5" y="183.2">GND</text>
<text x="35.4" y="190.8">GND</text>
<text x="86.3" y="190.8">GND</text>
</g>
<g font-size="2.3" fill="#000080">
<text x="101.2" y="23.3">C1</text>
<text x="177.2" y="27.6">LED1</text>
<text x="245.9" y="27.6">LED2</text>
<text x="31" y="33">R3</text>
<text x="31" y="35.5">10K</text>
<text x="48" y="35.8">U1</text>
<text x="101.2" y="30.4">0.1uF</text>
<text x="164.8" y="32.5">R1</text>
<text x="233.5" y="32.5">R2</text>
<text x="144.4" y="37.6">R4</text>
<text x="144.4" y="41.6">1K</text>
<text x="160.7" y="38.1">Q1</text>
<text x="160.7" y="40.6">2SC1815</text>
<text x="164.8" y="36.6">750</text>
<text x="177.2" y="38.6">LED</text>
<text x="213.1" y="37.6">R5</text>
<text x="213.1" y="41.6">1K</text>
<text x="229.4" y="38.1">Q2</text>
<text x="229.4" y="40.6">2SC1815</text>
<text x="233.5" y="36.6">180</text>
<text x="245.9" y="38.6">LEDRED</text>
<text x="177.2" y="48">LED3</text>
<text x="245.9" y="48">LED4</text>
<text x="164.8" y="52.8">R6</text>
<text x="233.5" y="52.8">R7</text>
<text x="144.4" y="57.9">R8</text>
<text x="160.7" y="58.4">Q3</text>
<text x="164.8" y="56.9">750</text>
<text x="177.2" y="58.9">LED</text>
<text x="213.1" y="57.9">R9</text>
<text x="229.4" y="58.4">Q4</text>
<text x="233.5" y="56.9">100</text>
<text x="245.9" y="58.9">LEDGREEN</text>
<text x="144.4" y="62">1K</text>
<text x="160.7" y="61">2SC1815</text>
<text x="213.1" y="62">1K</text>
<text x="229.4" y="61">2SC1815</text>
<text x="177.2" y="68.3">LED5</text>
<text x="245.9" y="68.3">LED6</text>
<text x="164.8" y="73.2">R10</text>
<text x="164.8" y="77.2">750</text>
<text x="233.5" y="73.2">R11</text>
<text x="233.5" y="77.2">100</text>
<text x="48" y="81.6">PIC24FJ64GB002-I/SP</text>
<text x="116.5" y="81.3">C2</text>
<text x="116.5" y="83.8">10uF</text>
<text x="144.4" y="78.3">R12</text>
<text x="144.4" y="82.3">1K</text>
<text x="160.7" y="78.8">Q5</text>
<text x="160.7" y="81.3">2SC1815</text>
<text x="177.2" y="79.3">LED</text>
<text x="213.1" y="78.3">R13</text>
<text x="213.1" y="82.3">1K</text>
<text x="229.4" y="78.8">Q6</text>
<text x="229.4" y="81.3">2SC1815</text>
<text x="245.9" y="79.3">LEDBLUE</text>
<text x="177.2" y="88.7">LED7</text>
<text x="164.8" y="93.5">R14</text>
<text x="144.4" y="98.6">R15</text>
<text x="160.7" y="99.1">Q7</text>
<text x="160.7" y="101.6">2SC1815</text>
<text x="164.8" y="97.6">750</text>
<text x="177.2" y="99.6">LED</text>
<text x="144.4" y="102.7">1L</text>
<text x="88.5" y="111.8">D1</text>
<text x="88.5" y="120">10D1</text>
<text x="225.8" y="114.9">C3</text>
<text x="17.5" y="124.8">USB1</text>
<text x="50.3" y="125.5">PS1</text>
<text x="83.6" y="122.2">U2</text>
<text x="83.6" y="124.8">TA48M033</text>
<text x="147" y="121.5">R16</text>
<text x="147" y="125.5">5.1K</text>
<text x="160" y="124.8">SW1</text>
<text x="172.7" y="124.8">PUSH SW</text>
<text x="221" y="124.8">U3</text>
<text x="225.8" y="122">0.1uF</text>
<text x="27.7" y="127.3">VCC</text>
<text x="27.7" y="129.9">D-</text>
<text x="50.3" y="131.7">RXEF050</text>
<text x="147" y="130.1">C5</text>
<text x="195.6" y="127.3">C4</text>
<text x="195.6" y="129.9">0.1uF</text>
<text x="274.4" y="129.9">P1</text>
<text x="274.4" y="127.3">RS-232C</text>
<text x="27.7" y="132.4">D+</text>
<text x="27.7" y="135">ID</text>
<text x="27.7" y="137.5">GND</text>
<text x="70.7" y="134.7">C6</text>
<text x="70.7" y="137.2">0.1uF</text>
<text x="111.4" y="134.7">C7</text>
<text x="111.4" y="137.2">0.1uF</text>
<text x="124.1" y="135.5">C8</text>
<text x="147" y="137.2">0.1uF</text>
<text x="17.5" y="142.6">mini USB B female</text>
<text x="124.1" y="138">100uF</text>
<text x="195.6" y="142.6">C9</text>
<text x="274.4" y="142.6">Header 3</text>
<text x="147" y="149.5">R17</text>
<text x="195.6" y="145.1">0.1uF</text>
<text x="147" y="153.5">5.1K</text>
<text x="160" y="152.8">SW2</text>
<text x="172.7" y="152.8">PUSH SW</text>
<text x="221" y="150.2">ADM3202</text>
<text x="225.8" y="153">C10</text>
<text x="147" y="158.1">C11</text>
<text x="225.8" y="160.1">0.1uF</text>
<text x="17.5" y="165.5">P2</text>
<text x="80.9" y="162.2">R18</text>
<text x="80.9" y="166.2">10K</text>
<text x="147" y="165.2">0.1uF</text>
<text x="106.5" y="168">P3</text>
<text x="116.7" y="170.6">10K Potentiometer</text>
<text x="91" y="177.9">C12</text>
<text x="106.5" y="178.2">Header 2</text>
<text x="17.5" y="183.3">Header 5</text>
<text x="91" y="180.5">1uF</text>
</g>
</svg>
